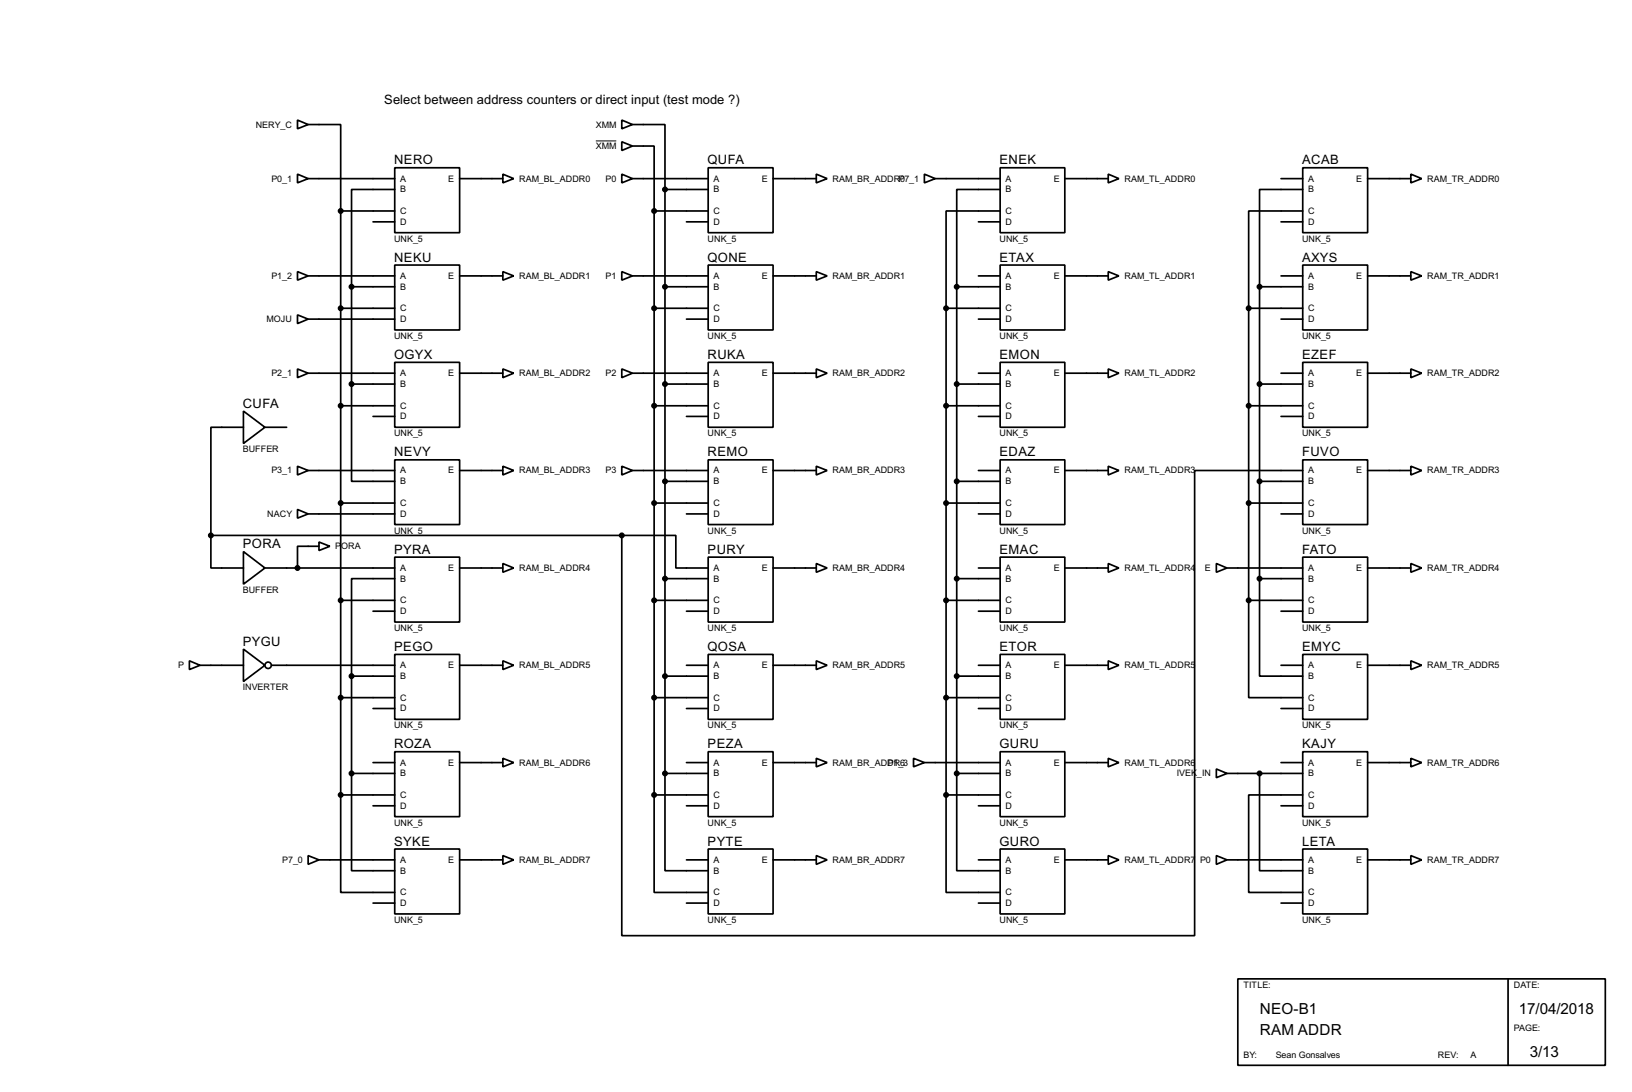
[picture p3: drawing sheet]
<svg xmlns="http://www.w3.org/2000/svg" width="383mm" height="256mm" viewBox="0 0 383 256" stroke-linecap="round" stroke-linejoin="round" font-family="sans-serif">
<g fill="none" stroke="#000" stroke-width=".4">
<path d="M69.9 28.2l2.5 1.1-2.5 1zM72.4 29.3h7.7v20.3M92.8 39.4h15.2v15.3h-15.2zM146.1 28.2l2.5 1.1-2.5 1zM146.1 33.3l2.5 1-2.5 1.1zM148.6 29.3h7.7v15.2M148.6 34.3h5.1v15.3M166.4 39.4h15.3v15.3h-15.3zM235 39.4h15.2v15.3h-15.2zM306.1 39.4h15.3v15.3h-15.3zM69.9 40.9l2.5 1.1-2.5 1zM72.4 42h20.4"/>
<path d="M80.1 49.6v137.1M80.1 49.6h12.7M87.7 52.1h5.1M92.8 44.5h-10.2v22.9M108 42h10.2M118.2 40.9l2.5 1.1-2.5 1zM146.1 40.9l2.5 1.1-2.5 1zM148.6 42h17.8M153.7 49.6v137.1M153.7 49.6h12.7M156.3 44.5v137.2M156.3 44.5h10.1"/>
<path d="M161.3 52.1h5.1M181.7 42h10.1M191.8 40.9l2.6 1.1-2.6 1zM217.2 40.9l2.6 1.1-2.6 1zM219.8 42h15.2M229.9 52.1h5.1M235 49.6h-12.7v22.8M235 44.5h-10.2v22.9M250.2 42h10.2M260.4 40.9l2.5 1.1-2.5 1zM301 42h5.1M301 52.1h5.1"/>
<path d="M306.1 49.6h-12.7v22.8M306.1 44.5h-10.1v22.9M321.4 42h10.1M331.5 40.9l2.6 1.1-2.6 1zM69.9 63.8l2.5 1-2.5 1zM69.9 74l2.5 1-2.5 1zM72.4 64.8h20.4M72.4 75h20.4M80.1 72.4h12.7M82.6 67.4h10.2M82.6 67.4v22.8M92.8 62.3h15.2v15.2h-15.2z"/>
<path d="M108 64.8h10.2M118.2 63.8l2.5 1-2.5 1zM146.1 63.8l2.5 1-2.5 1zM148.6 64.8h17.8M153.7 72.4h12.7M156.3 67.4h10.1M161.3 75h5.1M166.4 62.3h15.3v15.2h-15.3zM181.7 64.8h10.1M191.8 63.8l2.6 1-2.6 1zM222.3 72.4h12.7M222.3 72.4v114.3"/>
<path d="M224.8 67.4h10.2M224.8 67.4v114.3M229.9 64.8h5.1M229.9 75h5.1M235 62.3h15.2v15.2h-15.2zM250.2 64.8h10.2M260.4 63.8l2.5 1-2.5 1zM293.4 72.4h12.7M293.4 72.4v68.6M296 67.4h10.1M296 67.4v68.5M301 64.8h5.1"/>
<path d="M301 75h5.1M306.1 62.3h15.3v15.2h-15.3zM321.4 64.8h10.1M331.5 63.8l2.6 1-2.6 1zM57.2 96.6l5.1 3.8-5.1 3.8zM69.9 86.7l2.5 1-2.5 1zM72.4 87.7h20.4M80.1 95.3h12.7M82.6 90.2v22.9h10.2M82.6 90.2h10.2M87.7 97.8h5.1M92.8 85.1h15.2v15.3h-15.2z"/>
<path d="M108 87.7h10.2M118.2 86.7l2.5 1-2.5 1zM146.1 86.7l2.5 1-2.5 1zM148.6 87.7h17.8M153.7 95.3h12.7M156.3 90.2h10.1M161.3 97.8h5.1M166.4 85.1h15.3v15.3h-15.3zM181.7 87.7h10.1M191.8 86.7l2.6 1-2.6 1zM222.3 95.3h12.7M224.8 90.2h10.2"/>
<path d="M229.9 87.7h5.1M229.9 97.8h5.1M235 85.1h15.2v15.3h-15.2zM250.2 87.7h10.2M260.4 86.7l2.5 1-2.5 1zM293.4 95.3h12.7M296 90.2h10.1M301 87.7h5.1M301 97.8h5.1M306.1 85.1h15.3v15.3h-15.3zM321.4 87.7h10.1M331.5 86.7l2.6 1-2.6 1z"/>
<path d="M57.2 100.4h-7.6v25.4M62.3 100.4h5.1M69.9 109.5l2.5 1-2.5 1.1zM69.9 119.7l2.5 1-2.5 1zM72.4 110.5h20.4M80.1 118.2h12.7M92.8 108h15.2v15.2h-15.2zM108 110.5h10.2M118.2 109.5l2.5 1-2.5 1.1zM146.1 109.5l2.5 1-2.5 1.1zM148.6 110.5h17.8M153.7 118.2h12.7"/>
<path d="M156.3 113.1h10.1M166.4 108h15.3v15.2h-15.3zM181.7 110.5h10.1M191.8 109.5l2.6 1-2.6 1.1zM222.3 118.2h12.7M224.8 113.1h10.2M229.9 110.5h5.1M235 108h15.2v15.2h-15.2zM250.2 110.5h10.2M260.4 109.5l2.5 1-2.5 1.1zM293.4 118.2h12.7M296 113.1h10.1"/>
<path d="M306.1 108h15.3v15.2h-15.3zM306.1 110.5h-25.4v109.3h-134.6v-94M321.4 110.5h10.1M331.5 109.5l2.6 1-2.6 1.1zM49.6 125.8v7.6h7.6M49.6 125.8h96.5M57.2 129.6l5.1 3.8-5.1 3.8zM62.3 133.4h30.5M72.4 120.7h20.4M75 127.3l2.5 1-2.5 1zM75 128.3h-5.1v5.1M92.8 130.9h15.2v15.2h-15.2z"/>
<path d="M92.8 135.9h-10.2v22.9M108 133.4h10.2M118.2 132.4l2.5 1-2.5 1zM146.1 125.8h12.7v7.6h7.6M156.3 135.9h10.1M161.3 120.7h5.1M166.4 130.9h15.3v15.2h-15.3zM181.7 133.4h10.1M191.8 132.4l2.6 1-2.6 1zM224.8 135.9h10.2M229.9 133.4h5.1M229.9 120.7h5.1"/>
<path d="M235 130.9h15.2v15.2h-15.2zM250.2 133.4h10.2M260.4 132.4l2.5 1-2.5 1zM285.8 132.4l2.5 1-2.5 1zM288.3 133.4h17.8M296 135.9v22.9h10.1M296 135.9h10.1M301 120.7h5.1M306.1 130.9h15.3v15.2h-15.3zM321.4 133.4h10.1M331.5 132.4l2.6 1-2.6 1zM44.5 155.2l2.5 1.1-2.5 1z"/>
<path d="M47 156.3h10.2M57.2 152.5l5.1 3.8-5.1 3.8zM63.8 156.3h29M80.1 141h12.7M82.6 158.8v22.9M82.6 158.8h10.2M87.7 143.6h5.1M92.8 153.7h15.2v15.3h-15.2zM108 156.3h10.2M118.2 155.2l2.5 1.1-2.5 1zM153.7 141h12.7M156.3 158.8h10.1"/>
<path d="M161.3 156.3h5.1M161.3 143.6h5.1M166.4 153.7h15.3v15.3h-15.3zM181.7 156.3h10.1M191.8 155.2l2.6 1.1-2.6 1zM222.3 141h12.7M224.8 158.8h10.2M229.9 156.3h5.1M229.9 143.6h5.1M235 153.7h15.2v15.3h-15.2zM250.2 156.3h10.2M260.4 155.2l2.5 1.1-2.5 1z"/>
<path d="M293.4 141v22.9h12.7M293.4 141h12.7M301 156.3h5.1M301 143.6h5.1M306.1 153.7h15.3v15.3h-15.3zM321.4 156.3h10.1M331.5 155.2l2.6 1.1-2.6 1zM80.1 163.9h12.7M87.7 179.1h5.1M87.7 166.4h5.1M92.8 176.6h15.2v15.2h-15.2zM108 179.1h10.2"/>
<path d="M118.2 178.1l2.5 1-2.5 1zM153.7 163.9h12.7M161.3 179.1h5.1M161.3 166.4h5.1M166.4 176.6h15.3v15.2h-15.3zM181.7 179.1h10.1M191.8 178.1l2.6 1-2.6 1zM214.7 178.1l2.5 1-2.5 1zM217.2 179.1h17.8M222.3 163.9h12.7M229.9 166.4h5.1M235 176.6h15.2v15.2h-15.2z"/>
<path d="M250.2 179.1h10.2M260.4 178.1l2.5 1-2.5 1zM301 179.1h5.1M301 166.4h5.1M306.1 176.6h15.3v15.2h-15.3zM321.4 179.1h10.1M331.5 178.1l2.6 1-2.6 1zM80.1 186.7v22.9h12.7M80.1 186.7h12.7M82.6 181.7v22.8h10.2M82.6 181.7h10.2M87.7 189.3h5.1"/>
<path d="M92.8 199.4h15.2v15.3h-15.2zM153.7 186.7v22.9h12.7M153.7 186.7h12.7M156.3 181.7v22.8h10.1M156.3 181.7h10.1M161.3 189.3h5.1M166.4 199.4h15.3v15.3h-15.3zM222.3 186.7v22.9h12.7M222.3 186.7h12.7M224.8 181.7v22.8h10.2M224.8 181.7h10.2M229.9 189.3h5.1"/>
<path d="M235 199.4h15.2v15.3h-15.2zM285.8 180.6l2.5 1.1-2.5 1zM288.3 181.7h17.8M296 181.7v22.8h10.1M301 189.3h5.1M306.1 199.4h15.3v15.3h-15.3zM306.1 186.7h-12.7v22.9h12.7M72.4 201l2.6 1-2.6 1zM75 202h17.8M87.7 212.1h5.1M108 202h10.2M118.2 201l2.5 1-2.5 1z"/>
<path d="M161.3 202h5.1M161.3 212.1h5.1M181.7 202h10.1M191.8 201l2.6 1-2.6 1zM229.9 202h5.1M229.9 212.1h5.1M250.2 202h10.2M260.4 201l2.5 1-2.5 1zM285.8 201l2.5 1-2.5 1zM288.3 202h17.8M301 212.1h5.1M321.4 202h10.1"/>
<path d="M331.5 201l2.6 1-2.6 1zM290.9 229.9h86.3v20.3h-86.3zM354.4 229.9v20.3"/>
<circle cx="63" cy="156.3" r=".75"/>
</g>
<g fill="#000" stroke="#000" stroke-width=".4">
<circle cx="80" cy="49.6" r=".5"/>
<circle cx="153.7" cy="49.6" r=".5"/>
<circle cx="156.2" cy="44.5" r=".5"/>
<circle cx="80" cy="72.4" r=".5"/>
<circle cx="82.6" cy="67.4" r=".5"/>
<circle cx="153.7" cy="72.4" r=".5"/>
<circle cx="156.2" cy="67.4" r=".5"/>
<circle cx="222.3" cy="72.4" r=".5"/>
<circle cx="224.8" cy="67.4" r=".5"/>
<circle cx="293.4" cy="72.4" r=".5"/>
<circle cx="295.9" cy="67.4" r=".5"/>
<circle cx="80" cy="95.3" r=".5"/>
<circle cx="82.6" cy="90.2" r=".5"/>
<circle cx="153.7" cy="95.3" r=".5"/>
<circle cx="156.2" cy="90.2" r=".5"/>
<circle cx="222.3" cy="95.3" r=".5"/>
<circle cx="224.8" cy="90.2" r=".5"/>
<circle cx="293.4" cy="95.3" r=".5"/>
<circle cx="295.9" cy="90.2" r=".5"/>
<circle cx="80" cy="118.2" r=".5"/>
<circle cx="153.7" cy="118.2" r=".5"/>
<circle cx="156.2" cy="113.1" r=".5"/>
<circle cx="222.3" cy="118.2" r=".5"/>
<circle cx="224.8" cy="113.1" r=".5"/>
<circle cx="293.4" cy="118.2" r=".5"/>
<circle cx="295.9" cy="113.1" r=".5"/>
<circle cx="49.5" cy="125.8" r=".5"/>
<circle cx="69.9" cy="133.4" r=".5"/>
<circle cx="146.1" cy="125.8" r=".5"/>
<circle cx="156.2" cy="135.9" r=".5"/>
<circle cx="224.8" cy="135.9" r=".5"/>
<circle cx="295.9" cy="135.9" r=".5"/>
<circle cx="80" cy="141" r=".5"/>
<circle cx="82.6" cy="158.8" r=".5"/>
<circle cx="153.7" cy="141" r=".5"/>
<circle cx="156.2" cy="158.8" r=".5"/>
<circle cx="222.3" cy="141" r=".5"/>
<circle cx="224.8" cy="158.8" r=".5"/>
<circle cx="293.4" cy="141" r=".5"/>
<circle cx="80" cy="163.9" r=".5"/>
<circle cx="153.7" cy="163.9" r=".5"/>
<circle cx="222.3" cy="163.9" r=".5"/>
<circle cx="80" cy="186.7" r=".5"/>
<circle cx="82.6" cy="181.7" r=".5"/>
<circle cx="153.7" cy="186.7" r=".5"/>
<circle cx="156.2" cy="181.7" r=".5"/>
<circle cx="222.3" cy="186.7" r=".5"/>
<circle cx="224.8" cy="181.7" r=".5"/>
<circle cx="295.9" cy="181.7" r=".5"/>
</g>
<path d="M140 33.1h4.8" fill="none" stroke="#000" stroke-width=".23"/>
<g font-size="4">
<text x="296" y="238.1">NEO-B1</text>
<text x="356.9" y="238.1">17/04/2018</text>
<text x="296" y="243.1">RAM ADDR</text>
<text x="359.5" y="248.2">3/13</text>
</g>
<g font-size="3.4">
<text x="90.3" y="24.3">Select between address counters or direct input (test mode ?)</text>
<text x="92.6" y="38.6">NERO</text>
<text x="166.3" y="38.6">QUFA</text>
<text x="234.9" y="38.6">ENEK</text>
<text x="306" y="38.6">ACAB</text>
<text x="92.6" y="61.4">NEKU</text>
<text x="166.3" y="61.4">QONE</text>
<text x="234.9" y="61.4">ETAX</text>
<text x="306" y="61.4">AXYS</text>
<text x="92.6" y="84.3">OGYX</text>
<text x="166.3" y="84.3">RUKA</text>
<text x="234.9" y="84.3">EMON</text>
<text x="306" y="84.3">EZEF</text>
<text x="57.1" y="95.8">CUFA</text>
<text x="92.6" y="107.2">NEVY</text>
<text x="166.3" y="107.2">REMO</text>
<text x="234.9" y="107.2">EDAZ</text>
<text x="306" y="107.2">FUVO</text>
<text x="57.1" y="128.8">PORA</text>
<text x="92.6" y="130.1">PYRA</text>
<text x="166.3" y="130.1">PURY</text>
<text x="234.9" y="130.1">EMAC</text>
<text x="306" y="130.1">FATO</text>
<text x="57.1" y="151.7">PYGU</text>
<text x="92.6" y="152.9">PEGO</text>
<text x="166.3" y="152.9">QOSA</text>
<text x="234.9" y="152.9">ETOR</text>
<text x="306" y="152.9">EMYC</text>
<text x="92.6" y="175.8">ROZA</text>
<text x="166.3" y="175.8">PEZA</text>
<text x="234.9" y="175.8">GURU</text>
<text x="306" y="175.8">KAJY</text>
<text x="92.6" y="198.6">SYKE</text>
<text x="166.3" y="198.6">PYTE</text>
<text x="234.9" y="198.6">GURO</text>
<text x="306" y="198.6">LETA</text>
</g>
<g font-size="2.4">
<text x="60.1" y="30">NERY_C</text>
<text x="140" y="30">XMM</text>
<text x="140" y="35">XMM</text>
<text x="63.8" y="42.7">P0_1</text>
<text x="94" y="42.7">A</text>
<text x="94" y="45.2">B</text>
<text x="105.3" y="42.7">E</text>
<text x="122" y="42.7">RAM_BL_ADDR0</text>
<text x="142.3" y="42.7">P0</text>
<text x="167.7" y="42.7">A</text>
<text x="167.7" y="45.2">B</text>
<text x="179" y="42.7">E</text>
<text x="195.6" y="42.7">RAM_BR_ADDRP07_1</text>
<text x="236.3" y="42.7">A</text>
<text x="236.3" y="45.2">B</text>
<text x="247.6" y="42.7">E</text>
<text x="264.2" y="42.7">RAM_TL_ADDR0</text>
<text x="307.4" y="42.7">A</text>
<text x="307.4" y="45.2">B</text>
<text x="318.7" y="42.7">E</text>
<text x="335.3" y="42.7">RAM_TR_ADDR0</text>
<text x="94" y="52.8">D</text>
<text x="94" y="50.2">C</text>
<text x="167.7" y="52.8">D</text>
<text x="167.7" y="50.2">C</text>
<text x="236.3" y="52.8">D</text>
<text x="236.3" y="50.2">C</text>
<text x="307.4" y="52.8">D</text>
<text x="307.4" y="50.2">C</text>
<text x="92.6" y="56.8">UNK_5</text>
<text x="166.2" y="56.8">UNK_5</text>
<text x="234.8" y="56.8">UNK_5</text>
<text x="305.9" y="56.8">UNK_5</text>
<text x="63.8" y="65.5">P1_2</text>
<text x="94" y="65.5">A</text>
<text x="105.3" y="65.5">E</text>
<text x="122" y="65.5">RAM_BL_ADDR1</text>
<text x="142.3" y="65.5">P1</text>
<text x="167.7" y="65.5">A</text>
<text x="179" y="65.5">E</text>
<text x="195.6" y="65.5">RAM_BR_ADDR1</text>
<text x="236.3" y="65.5">A</text>
<text x="247.6" y="65.5">E</text>
<text x="264.2" y="65.5">RAM_TL_ADDR1</text>
<text x="307.4" y="65.5">A</text>
<text x="318.7" y="65.5">E</text>
<text x="335.3" y="65.5">RAM_TR_ADDR1</text>
<text x="94" y="68.1">B</text>
<text x="167.7" y="68.1">B</text>
<text x="236.3" y="68.1">B</text>
<text x="307.4" y="68.1">B</text>
<text x="62.6" y="75.6">MOJU</text>
<text x="94" y="75.6">D</text>
<text x="94" y="73.1">C</text>
<text x="167.7" y="75.6">D</text>
<text x="167.7" y="73.1">C</text>
<text x="236.3" y="75.6">D</text>
<text x="236.3" y="73.1">C</text>
<text x="307.4" y="75.6">D</text>
<text x="307.4" y="73.1">C</text>
<text x="92.6" y="79.6">UNK_5</text>
<text x="166.2" y="79.6">UNK_5</text>
<text x="234.8" y="79.6">UNK_5</text>
<text x="305.9" y="79.6">UNK_5</text>
<text x="63.8" y="88.4">P2_1</text>
<text x="94" y="88.4">A</text>
<text x="105.3" y="88.4">E</text>
<text x="122" y="88.4">RAM_BL_ADDR2</text>
<text x="142.3" y="88.4">P2</text>
<text x="167.7" y="88.4">A</text>
<text x="179" y="88.4">E</text>
<text x="195.6" y="88.4">RAM_BR_ADDR2</text>
<text x="236.3" y="88.4">A</text>
<text x="247.6" y="88.4">E</text>
<text x="264.2" y="88.4">RAM_TL_ADDR2</text>
<text x="307.4" y="88.4">A</text>
<text x="318.7" y="88.4">E</text>
<text x="335.3" y="88.4">RAM_TR_ADDR2</text>
<text x="94" y="90.9">B</text>
<text x="167.7" y="90.9">B</text>
<text x="236.3" y="90.9">B</text>
<text x="307.4" y="90.9">B</text>
<text x="94" y="98.5">D</text>
<text x="94" y="96">C</text>
<text x="167.7" y="98.5">D</text>
<text x="167.7" y="96">C</text>
<text x="236.3" y="98.5">D</text>
<text x="236.3" y="96">C</text>
<text x="307.4" y="98.5">D</text>
<text x="307.4" y="96">C</text>
<text x="57" y="106.3">BUFFER</text>
<text x="92.6" y="102.5">UNK_5</text>
<text x="166.2" y="102.5">UNK_5</text>
<text x="234.8" y="102.5">UNK_5</text>
<text x="305.9" y="102.5">UNK_5</text>
<text x="63.8" y="111.2">P3_1</text>
<text x="94" y="111.2">A</text>
<text x="94" y="113.8">B</text>
<text x="105.3" y="111.2">E</text>
<text x="122" y="111.2">RAM_BL_ADDR3</text>
<text x="142.3" y="111.2">P3</text>
<text x="167.7" y="111.2">A</text>
<text x="167.7" y="113.8">B</text>
<text x="179" y="111.2">E</text>
<text x="195.6" y="111.2">RAM_BR_ADDR3</text>
<text x="236.3" y="111.2">A</text>
<text x="236.3" y="113.8">B</text>
<text x="247.6" y="111.2">E</text>
<text x="264.2" y="111.2">RAM_TL_ADDR3</text>
<text x="307.4" y="111.2">A</text>
<text x="307.4" y="113.8">B</text>
<text x="318.7" y="111.2">E</text>
<text x="335.3" y="111.2">RAM_TR_ADDR3</text>
<text x="94" y="118.9">C</text>
<text x="167.7" y="118.9">C</text>
<text x="236.3" y="118.9">C</text>
<text x="307.4" y="118.9">C</text>
<text x="62.8" y="121.4">NACY</text>
<text x="92.6" y="125.3">UNK_5</text>
<text x="94" y="121.4">D</text>
<text x="166.2" y="125.3">UNK_5</text>
<text x="167.7" y="121.4">D</text>
<text x="234.8" y="125.3">UNK_5</text>
<text x="236.3" y="121.4">D</text>
<text x="305.9" y="125.3">UNK_5</text>
<text x="307.4" y="121.4">D</text>
<text x="78.8" y="129">P</text>
<text x="80.2" y="129">ORA</text>
<text x="94" y="134.1">A</text>
<text x="94" y="136.6">B</text>
<text x="105.3" y="134.1">E</text>
<text x="122" y="134.1">RAM_BL_ADDR4</text>
<text x="167.7" y="134.1">A</text>
<text x="167.7" y="136.6">B</text>
<text x="179" y="134.1">E</text>
<text x="195.6" y="134.1">RAM_BR_ADDR4</text>
<text x="236.3" y="134.1">A</text>
<text x="236.3" y="136.6">B</text>
<text x="247.6" y="134.1">E</text>
<text x="264.2" y="134.1">RAM_TL_ADDR4</text>
<text x="283.1" y="134.1">E</text>
<text x="307.4" y="134.1">A</text>
<text x="307.4" y="136.6">B</text>
<text x="318.7" y="134.1">E</text>
<text x="335.3" y="134.1">RAM_TR_ADDR4</text>
<text x="57" y="139.3">BUFFER</text>
<text x="94" y="141.7">C</text>
<text x="167.7" y="141.7">C</text>
<text x="236.3" y="141.7">C</text>
<text x="307.4" y="141.7">C</text>
<text x="92.6" y="148.2">UNK_5</text>
<text x="94" y="144.3">D</text>
<text x="166.2" y="148.2">UNK_5</text>
<text x="167.7" y="144.3">D</text>
<text x="234.8" y="148.2">UNK_5</text>
<text x="236.3" y="144.3">D</text>
<text x="305.9" y="148.2">UNK_5</text>
<text x="307.4" y="144.3">D</text>
<text x="41.8" y="157">P</text>
<text x="94" y="157">A</text>
<text x="94" y="159.5">B</text>
<text x="105.3" y="157">E</text>
<text x="122" y="157">RAM_BL_ADDR5</text>
<text x="167.7" y="157">A</text>
<text x="167.7" y="159.5">B</text>
<text x="179" y="157">E</text>
<text x="195.6" y="157">RAM_BR_ADDR5</text>
<text x="236.3" y="157">A</text>
<text x="236.3" y="159.5">B</text>
<text x="247.6" y="157">E</text>
<text x="264.2" y="157">RAM_TL_ADDR5</text>
<text x="307.4" y="157">A</text>
<text x="307.4" y="159.5">B</text>
<text x="318.7" y="157">E</text>
<text x="335.3" y="157">RAM_TR_ADDR5</text>
<text x="57" y="162.2">INVERTER</text>
<text x="94" y="167.1">D</text>
<text x="94" y="164.6">C</text>
<text x="167.7" y="167.1">D</text>
<text x="167.7" y="164.6">C</text>
<text x="236.3" y="167.1">D</text>
<text x="236.3" y="164.6">C</text>
<text x="307.4" y="167.1">D</text>
<text x="307.4" y="164.6">C</text>
<text x="92.6" y="171.1">UNK_5</text>
<text x="166.2" y="171.1">UNK_5</text>
<text x="234.8" y="171.1">UNK_5</text>
<text x="305.9" y="171.1">UNK_5</text>
<text x="94" y="179.8">A</text>
<text x="105.3" y="179.8">E</text>
<text x="122" y="179.8">RAM_BL_ADDR6</text>
<text x="167.7" y="179.8">A</text>
<text x="179" y="179.8">E</text>
<text x="195.6" y="179.8">RAM_BR_ADDR6</text>
<text x="208.6" y="179.8">P1_3</text>
<text x="236.3" y="179.8">A</text>
<text x="247.6" y="179.8">E</text>
<text x="264.2" y="179.8">RAM_TL_ADDR6</text>
<text x="307.4" y="179.8">A</text>
<text x="318.7" y="179.8">E</text>
<text x="335.3" y="179.8">RAM_TR_ADDR6</text>
<text x="94" y="182.4">B</text>
<text x="167.7" y="182.4">B</text>
<text x="236.3" y="182.4">B</text>
<text x="276.5" y="182.4">IVEK</text>
<text x="281.3" y="182.4">_IN</text>
<text x="307.4" y="182.4">B</text>
<text x="94" y="190">D</text>
<text x="94" y="187.4">C</text>
<text x="167.7" y="190">D</text>
<text x="167.7" y="187.4">C</text>
<text x="236.3" y="190">D</text>
<text x="236.3" y="187.4">C</text>
<text x="307.4" y="190">D</text>
<text x="307.4" y="187.4">C</text>
<text x="92.6" y="193.9">UNK_5</text>
<text x="166.2" y="193.9">UNK_5</text>
<text x="234.8" y="193.9">UNK_5</text>
<text x="305.9" y="193.9">UNK_5</text>
<text x="66.3" y="202.7">P7_0</text>
<text x="94" y="202.7">A</text>
<text x="105.3" y="202.7">E</text>
<text x="122" y="202.7">RAM_BL_ADDR7</text>
<text x="167.7" y="202.7">A</text>
<text x="179" y="202.7">E</text>
<text x="195.6" y="202.7">RAM_BR_ADDR7</text>
<text x="236.3" y="202.7">A</text>
<text x="247.6" y="202.7">E</text>
<text x="264.2" y="202.7">RAM_TL_ADDR7</text>
<text x="282" y="202.7">P0</text>
<text x="307.4" y="202.7">A</text>
<text x="318.7" y="202.7">E</text>
<text x="335.3" y="202.7">RAM_TR_ADDR7</text>
<text x="94" y="205.2">B</text>
<text x="167.7" y="205.2">B</text>
<text x="236.3" y="205.2">B</text>
<text x="307.4" y="205.2">B</text>
<text x="94" y="212.8">D</text>
<text x="94" y="210.3">C</text>
<text x="167.7" y="212.8">D</text>
<text x="167.7" y="210.3">C</text>
<text x="236.3" y="212.8">D</text>
<text x="236.3" y="210.3">C</text>
<text x="307.4" y="212.8">D</text>
<text x="307.4" y="210.3">C</text>
<text x="92.6" y="216.8">UNK_5</text>
<text x="166.2" y="216.8">UNK_5</text>
<text x="234.8" y="216.8">UNK_5</text>
<text x="305.9" y="216.8">UNK_5</text>
<text x="292.2" y="232.1">TITLE:</text>
<text x="355.7" y="232.1">DATE:</text>
<text x="355.7" y="242.2">PAGE:</text>
<text x="292.2" y="248.6">BY:</text>
<text x="299.8" y="248.6">Sean Gonsalves</text>
<text x="337.9" y="248.6">REV:</text>
<text x="345.5" y="248.6">A</text>
</g>
</svg>
